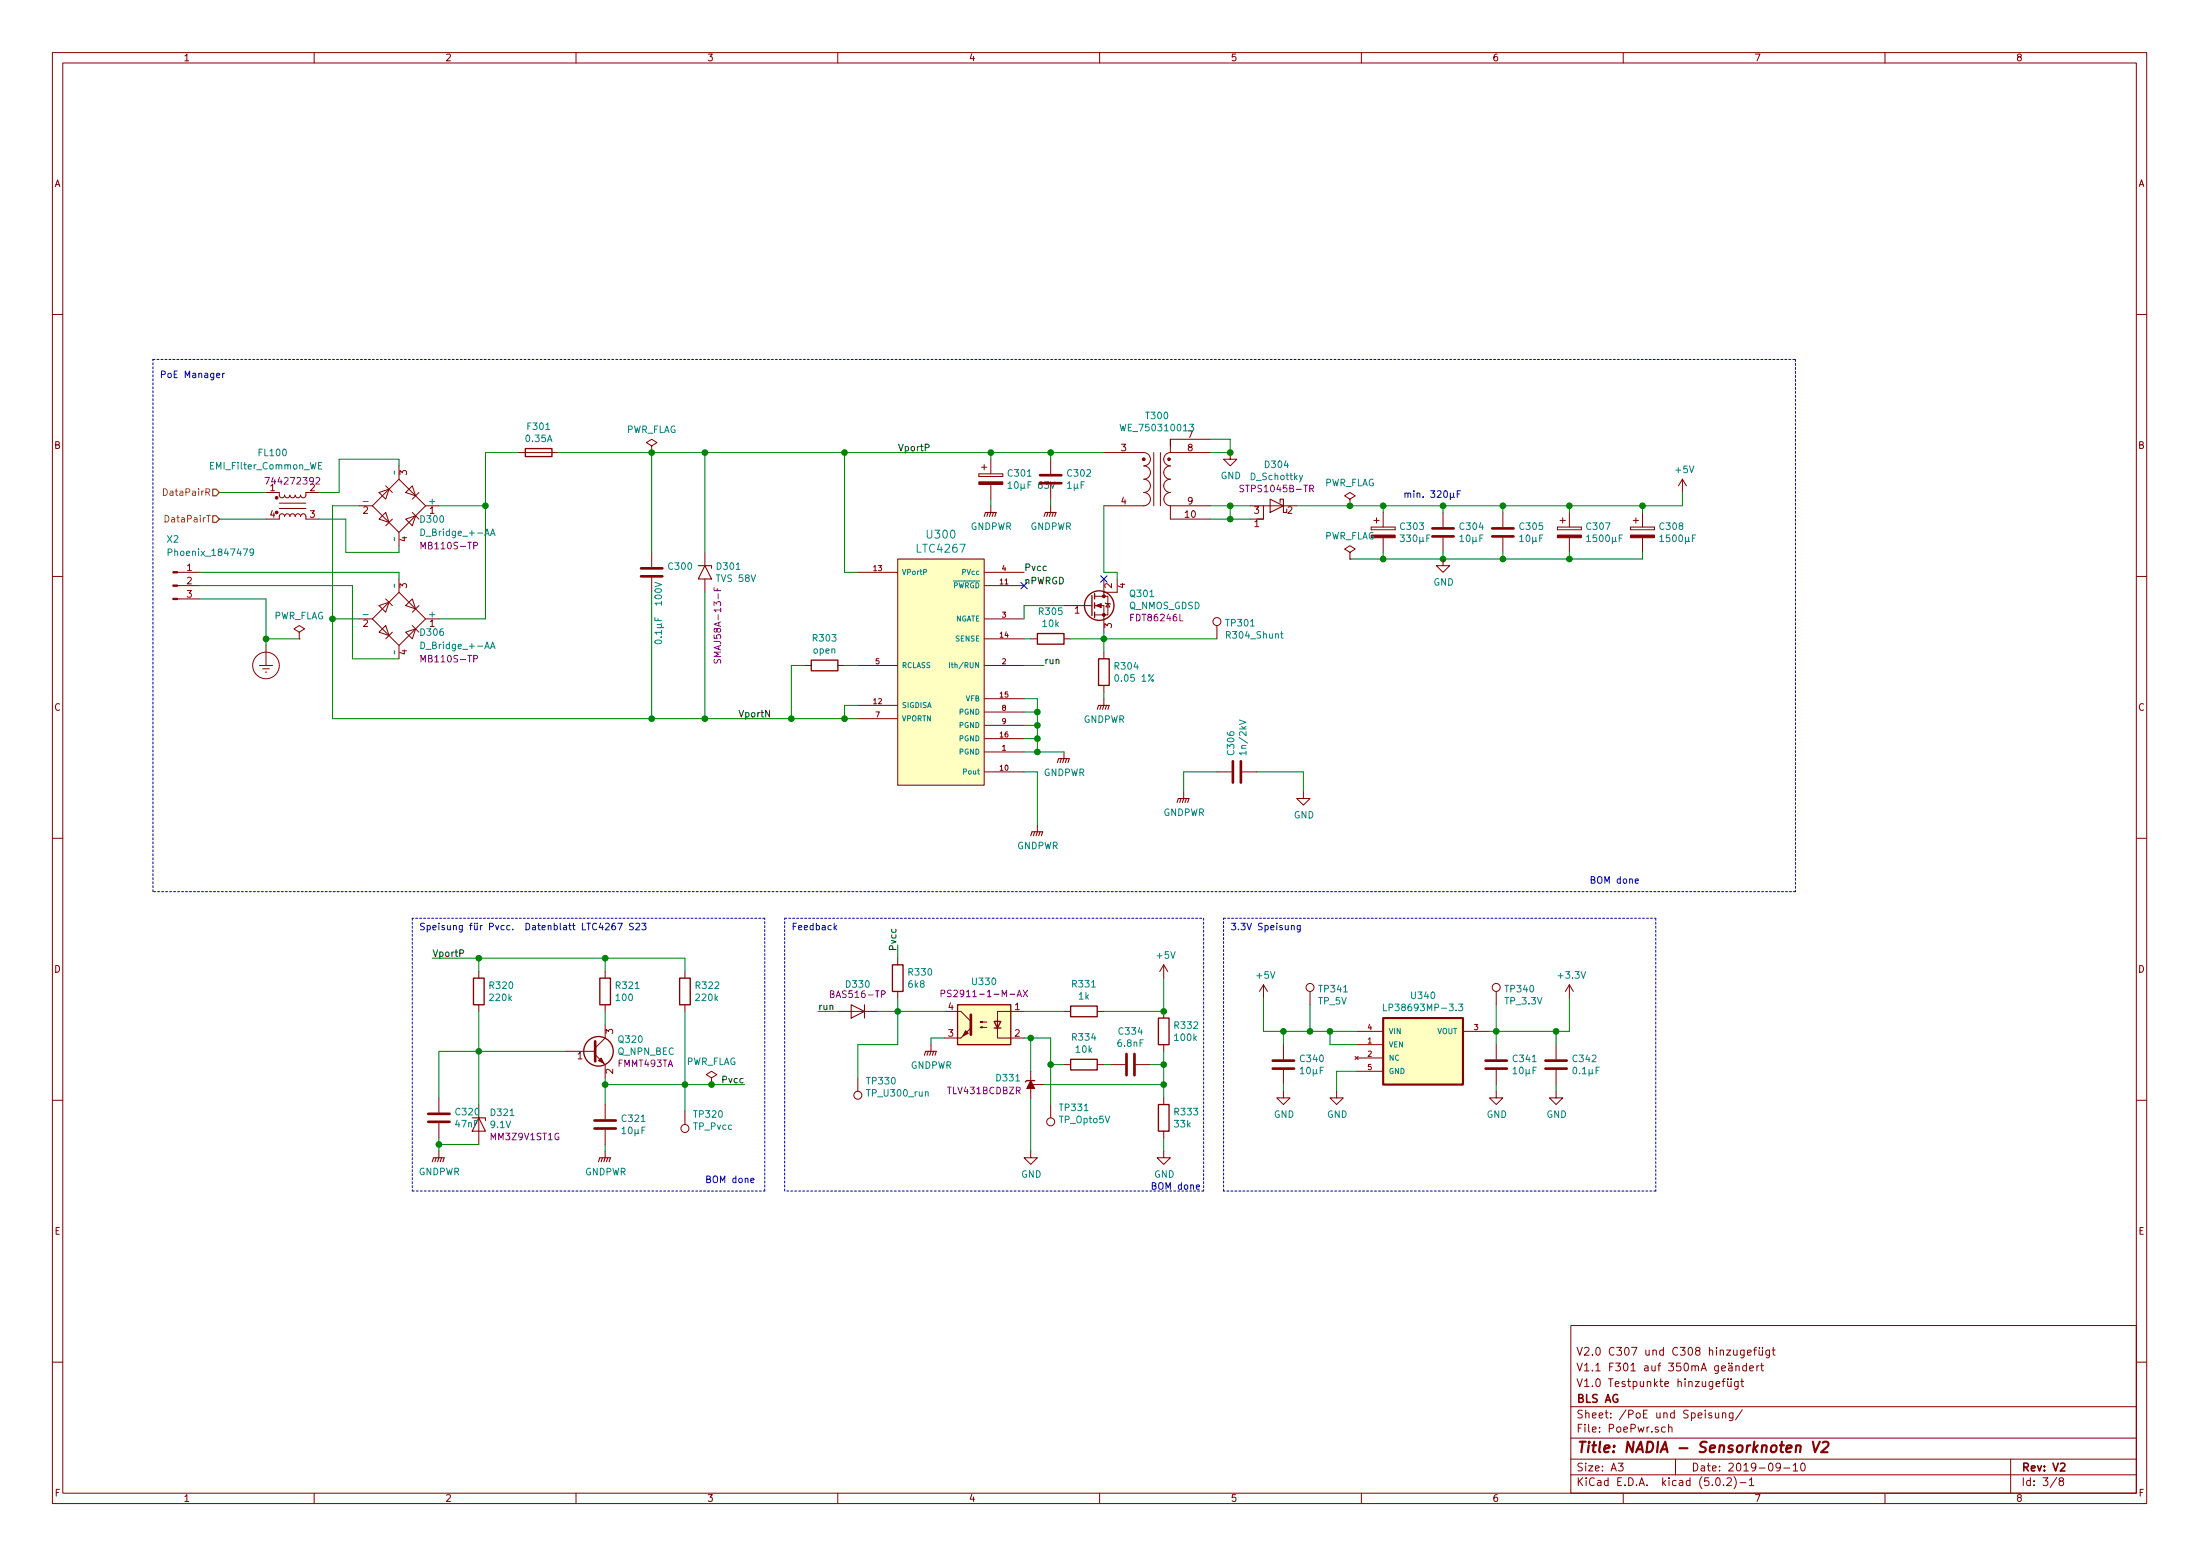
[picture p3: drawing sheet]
<svg xmlns="http://www.w3.org/2000/svg" width="420mm" height="297mm" viewBox="0 0 420 297" stroke-linecap="round" stroke-linejoin="round" font-family="sans-serif">
<g fill="none" stroke="#840000" stroke-width=".19">
<path d="M10 10h400v277h-400zM12 12h396v273.1h-396zM60 10v2M110 10v2M160 10v2M210 10v2M260 10v2M310 10v2M360 10v2M10 60h2M408 60h2M50.8 99.1h2.5l.1-.7 .3-.3 .5 .1 .2 .4 .1-.3 .3-.2 .4 .1 .2 .4 .1-.3 .3-.2 .4 .1 .2 .4 .1-.3 .3-.2 .4 .1 .2 .4 .2-.4 .4-.1 .4 .3v.7h2.6"/>
<path d="M50.8 94h2.5l.1 .7 .4 .3 .4-.1 .2-.4 .1 .3 .3 .2 .4-.1 .2-.4 .1 .3 .3 .2 .4-.1 .2-.4 .3 .5 .5-.1 .2-.4 .2 .4 .4 .1 .4-.3v-.7h2.6M53.3 96h5.1M53.3 97.1h5.1M68.6 96.6h2.5M72.4 94l1.9-.6-.6 1.9zM73.7 97.8l.6 1.9-1.9-.6zM73.7 92.7l1.2 1.3M74.9 99.1l-1.2 1.3M76.2 91.5l5.1 5.1-5.1 5-5.1-5zM76.2 88.9v2.6M77.5 94l1.2-1.3 .7 2zM77.5 99.1l1.9-.6-.7 1.9z"/>
<path d="M78.7 97.8l1.3 1.3M80 94l-1.3 1.3M81.3 96.6h2.5M99.1 86.4h7.6M124.5 85.1l1-.6-1-.6-1.1 .6 1.1 .6v1.3M124.5 86.4h.1M186.9 90.5v.5zM186.9 91h4.6zM186.9 90.5h4.6zM187.5 89.2h1M188 88.7v1M189.2 87.7v2.8"/>
<path d="M189.2 92.5v2.8M189.2 96.6v1.2M191.5 90.5v.5zM200.7 87.7v2.8M200.7 92.5v2.8M200.7 96.6v1.2M210.8 86.4h7.6a1.27 1.27 0 0 1 1.3 1.3 1.27 1.27 0 0 1-1.3 1.2 1.27 1.27 0 0 1 1.3 1.3 1.27 1.27 0 0 1-1.3 1.3 1.27 1.27 0 0 1 1.3 1.2 1.27 1.27 0 0 1-1.3 1.3 1.27 1.27 0 0 1 1.3 1.3 1.27 1.27 0 0 1-1.3 1.3h-7.6M220.3 86.4v10.2M221.6 86.4v10.2M223.5 86.4a1.27 1.27 0 0 0-1.3 1.3 1.27 1.27 0 0 0 1.3 1.2 1.27 1.27 0 0 0-1.3 1.3 1.27 1.27 0 0 0 1.3 1.3 1.27 1.27 0 0 0-1.3 1.2 1.27 1.27 0 0 0 1.3 1.3 1.27 1.27 0 0 0-1.2 1.3 1.27 1.27 0 0 0 1.2 1.3M223.5 85.1v-1.2v2.5M223.5 96.6h7.6"/>
<path d="M223.5 96.6v2.5h7.6M223.5 86.4h7.6M223.5 83.9h7.6M234.9 86.4v1.3h1.3l-1.3 1.2-1.2-1.2h1.2M238.8 96.6h2.5M238.8 99.1h2.5M247.6 96.6h-6.3v2.5h-1.3M257.8 95.3l1-.6-1-.7-1 .7 1 .6v1.3M257.8 96.6h.1M262.4 99.4h1M262.9 98.8v1.1M264.2 97.8v2.8"/>
<path d="M275.6 97.8v2.8M287 97.8v2.8M297.9 99.4h1.1M298.4 98.8v1.1M299.7 97.8v2.8M311.9 99.4h1M312.4 98.8v1.1M313.7 97.8v2.8M321.3 91.5l-.8 1.2M321.3 91.5v2.5M321.3 91.5l.8 1.2M10 110h2"/>
<path d="M33.9 111.8h4.2M33.9 109.3h4.2M33.9 114.3h4.2M68.6 118.1h2.5M71.1 118.1l5.1-5 5.1 5-5.1 5.1zM72.4 115.6l1.9-.6-.6 1.9zM73.7 114.3l1.2 1.3M76.2 101.6v2.6M76.2 110.5v2.6M77.5 115.6l1.2-1.3 .7 1.9zM78.7 119.4l1.3 1.3M80 115.6l-1.3 1.3"/>
<path d="M81.3 118.1h2.5M124.5 105.4v2.8M124.5 110.3v2.8M134.6 105.4v2.6M134.6 110.5v2.6M163.8 109.3h7.6M171.4 106.7h16.6v43.2h-16.6zM188 111.8h7.6M188 109.3h7.6M188 118.1h7.6M203.2 115.6h5.1M208.3 115.6h.2"/>
<path d="M209 115.6h1.8v5.1M209 113.8h1.8M210.8 113.8h.8v3.6h-2.6M210.8 110.5v3.3M211.1 115.1l1 .3M211.6 115.2l.4 .7h-.8zM213.4 110.5v2.6h-2.6M232.4 119.4v2.6M257.8 105.4l1-.6-1-.6-1 .6 1 .6v1.3M257.8 106.7h.1M261.9 100.6v.5zM261.9 101.1h4.5z"/>
<path d="M261.9 100.6h4.5zM264.2 102.7v2.7M266.4 100.6v.5zM275.6 106.7v1.3h1.3l-1.3 1.3-1.3-1.3h1.3M275.6 102.7v2.7M287 102.7v2.7M297.4 100.6v.5zM297.4 101.1h4.6zM297.4 100.6h4.6zM299.7 102.7v2.7M302 100.6v.5zM311.4 100.6v.5z"/>
<path d="M311.4 101.1h4.6zM311.4 100.6h4.6zM313.7 102.7v2.7M316 100.6v.5zM408 110h2M49.5 127h2.6M50.2 127.7h1.2M50.7 128.3h.2M50.8 123.2v3.8M57.1 120.7l1.1-.6-1.1-.7-1 .7 1 .6v1.3M57.1 122h.1M72.4 120.7l1.3-1.3 .6 1.9z"/>
<path d="M74.9 120.7l-1.2 1.3M76.2 123.2v2.6M77.5 120.7l1.9-.6-.7 1.9zM153.7 127h1.2M160 127h1.3M163.8 134.7h7.6M163.8 127h7.6M163.8 137.2h7.6M188 122h7.6M188 133.4h7.6M188 127h7.6M188 135.9h7.6"/>
<path d="M188 138.5h7.6M196.8 122h1.3M203.2 122h1.3M210.8 124.5v1.3M210.8 130.8v1.3M210.8 133.4v1.3M188 143.5h7.6M188 147.4h7.6M188 141h7.6M198.1 157.5v1.3M203.2 143.5v1.3M226.1 151.2v1.2"/>
<path d="M232.4 147.4h2.8M237.2 147.4h2.8M248.9 151.2v1.2h1.3l-1.3 1.3-1.3-1.3h1.3M10 160h2M408 160h2M91.4 185.5v1.2M91.4 191.8v1.3M115.6 185.5v1.2M115.6 191.8v1.3M115.6 195.6v2.6l-1.9 1.9M130.8 185.5v1.2M130.8 191.8v1.3"/>
<path d="M160 193.1h7.6M171.4 182.9v1.3M171.4 189.3v1.2M177.8 199.4v1.3M180.3 193.1h3.2l1.9 1.9M180.3 198.2h3.2M187.2 196.1l.4-.1v.3l-.4-.2h1.3M187.2 195.1l.4-.1v.2l-.4-.1h1.3M190.5 196.3v1.9h5.1M195.6 193.1h-5.1v3.8v-1.9M203.2 193.1h1.3M209.5 193.1h1.3"/>
<path d="M222.2 184.2v2.5M222.2 193.1v1.2M222.2 199.4v1.3M222.2 184.2l-.7 1.3M222.2 184.2l.8 1.3M241.3 188l-.8 1.3M241.3 188v2.5M241.3 188l.8 1.3M245.1 199.4v2.8M250.2 189.3v2.5M259.1 199.4h5.1M259.1 196.9h5.1"/>
<path d="M279.4 196.9h5.1M285.7 189.3v2.5M285.7 199.4v2.8M297.2 199.4v2.8M299.7 188l-.7 1.3M299.7 188v2.5M299.7 188l.8 1.3M10 210h2M83.8 209.6v2.8M83.8 214.4v2.8M83.8 219.7v1.3M91.4 210.9v7.6"/>
<path d="M107.9 200.7h5.8M113.7 201.3l1.9 1.9v2.6M115.6 210.9v2.8M115.6 215.7v2.8M115.6 219.7v1.3M130.8 212.1v2.6M135.9 205.8l1-.7-1-.6-1 .6 1 .7v1.2M135.9 207h.1M163.8 205.8v2.5M196.8 219.7v1.3h1.3l-1.3 1.3-1.2-1.3h1.2M196.8 204.5v5.1M196.8 207h2.6"/>
<path d="M200.7 210.9v2.5M203.2 203.2h1.3M209.5 203.2h1.3M212.1 203.2h2.8M216.9 203.2h2.8M222.2 219.7v1.3h1.3l-1.3 1.3-1.2-1.3h1.2M222.2 209.6v1.3M222.2 215.9v1.3M245.1 208.3v1.3h1.3l-1.3 1.3-1.3-1.3h1.3M245.1 204.3v2.7M255.3 208.3v1.3h1.2l-1.2 1.3-1.3-1.3h1.3M258.8 201.7l.6 .6"/>
<path d="M259.1 202h5.1M259.1 204.5h5.1M259.4 201.7l-.6 .6M285.7 208.3v1.3h1.3l-1.3 1.3-1.2-1.3h1.2M285.7 204.3v2.7M297.2 208.3v1.3h1.2l-1.2 1.3-1.3-1.3h1.3M297.2 204.3v2.7M408 210h2M300 253h108v32.1h-108zM333.1 257.7v1.2l-.3 .3-.3-.1M333.1 257.8l-.4-.1-.3 .3 .1 .6 .2 .1 .4-.1M333.7 258.2l.7-.1v-.3l-.4-.1-.3 .2 .1 .7h.6"/>
<path d="M334.9 257.7h.6M335.5 257.2l-.3 .1-.1 .1v1.3M335.9 257.7v.8a.39 .39 0 0 0 .7 .1M336 257.2v.2M336.6 257.2v.2M336.6 257.7v1M337.9 257.7v1.2l-.2 .3-.4-.1M337.9 257.8l-.4-.1-.3 .3 .1 .6 .2 .1 .4-.1M338.5 257.7h.5M338.7 257.2v1.3l.3 .2M10 260h2M300 278.5h108"/>
<path d="M300 274.5h108M300 268.5h108M309 279.3h1l-.5 .6 .4 .1v.7l-.2 .1-.7-.1M318 272.5l-.4-.1-.3 .3 .1 .6 .2 .1 .4-.1M318.7 272.5a.37 .37 0 0 1 .6 .1v.8M318.7 271.9v1.5M320 278.5v3M326.9 269.8a.37 .37 0 0 0-.6 .1l.1 .2 .5 .2v.1l-.2 .3-.4-.1M327.6 269.7l.1 .9 .3 .1 .2-.1M327.7 264.2l.7-.1v-.3l-.4-.1-.3 .2 .1 .7h.6M328.2 269.7v1M328.9 263.7h.6"/>
<path d="M329 269.8l.2-.1 .3 .1 .1 .9M329 269.7v1M329.5 263.2l-.3 .1-.1 .1v1.3M329.9 263.7v.8a.39 .39 0 0 0 .7 .1M330 263.2v.2M330.2 260.8h.5l.1 .9M330.6 263.2v.2M330.6 263.7v1M330.7 260.2v.2M330.8 261.1h-.5a.29 .29 0 0 0-.2 .3 .29 .29 0 0 0 .2 .3l.5-.1M331 269.7v1.2l-.3 .3-.4-.1M331 269.8l-.5-.1-.2 .3v.6l.2 .1 .5-.1"/>
<path d="M331.5 260.8l.2-.1 .4 .1 .1 .9M331.5 260.7v1M332 263.7v1.2l-.3 .3-.4-.1M332 263.8l-.5-.1-.3 .3 .1 .6 .2 .1 .5-.1M332.5 263.7h.5M332.7 263.2v1.3l.3 .2M332.7 269.1l-1.3 2M333.5 260.8l-.4-.1-.3 .3 .1 .6h.6M333.5 260.2v1.5M334.2 261.2l.7-.1-.1-.3-.4-.1-.2 .2v.7h.6M335.5 260.7v1M335.9 260.7l-.3 .1-.1 .2"/>
<path d="M336.2 260.7h.6M336.4 260.2v1.3l.4 .2M340 279.9l-.2 .3h-.5l-.1-.3 .1-.5 .5-.1 .2 .2a1.19 1.19 0 0 1-.2 1.2l-.5 .1M342.5 279.7l.4-.4v1.5M344.1 279.4l.1-.1a.8 .8 0 0 1 .6 .8 .8 .8 0 0 1-.6 .7 1 1 0 0 1-.1-1.4zM384 278.5v6.6M408 260h2M60 285.1v1.9M110 285.1v1.9M160 285.1v1.9M210 285.1v1.9M260 285.1v1.9"/>
<path d="M300 281.5h108M310 285.1v1.9M327.8 282.3l.2-.2a.86 .86 0 0 1 .2 1.5 .79 .79 0 0 1-.4-1.3zM329.2 283.5v.1M329.8 282.3l.6-.2 .2 .2 .1 .2-1 1.1h1M331.2 281.9a1.71 1.71 0 0 1 0 2.3M332.3 283h1.2M334.1 282.5l.4-.4v1.5M334.1 283.6h.8M340.7 280.2h1.1M342.5 280.8h.8M360 285.1v1.9"/>
<path d="M392.8 282l-1.3 2M393.5 282.7l-.3-.3 .3-.3h.3l.3 .3-.1 .2-.6 .2-.2 .2 .1 .5 .2 .1h.3l.3-.3v-.3l-.3-.3"/>
<circle cx="232.4" cy="118.7" r=".76"/>
<circle cx="50.8" cy="127" r="2.54"/>
<circle cx="250.2" cy="188.5" r=".76"/>
<circle cx="285.8" cy="188.5" r=".76"/>
<circle cx="130.8" cy="215.4" r=".76"/>
<circle cx="163.8" cy="209.1" r=".76"/>
<circle cx="200.7" cy="214.2" r=".76"/>
</g>
<path d="M393.5 279.5l.6-.2 .2 .2 .1 .2-1 1.1h1" fill="none" stroke="#840000" stroke-width=".3"/>
<path d="M264.2 194.3h15.2v12.7h-15.2zM343.1 276.1l.3-.2 .4 .1v1.2M346.2 275.2l.4 2 .9-2M348.1 275.4l.3-.2h.5l.2 .2 .1 .4-.1 .3-1.3 1.1h1.2" fill="none" stroke="#840000" stroke-width=".41"/>
<g fill="none" stroke="#008484" stroke-width=".19">
<path d="M60.8 88.9h.4M61.4 88.3h-.6v1.2h.6M75.3 89.9l.1 .6M192.5 92.3l.4-.3v1.2M192.5 93.2h.7M200.6 92l.4 1.2 .5-1.2M213.9 81l.3 1.3 .3-1 .2 1 .3-1.3M227.2 81h.8l-.5 .5 .4 .1 .1 .4-.3 .3-.5-.2M248.8 90.7l-.5 1.2-.1 .1M32.1 105.4h.6l.1-.2v-.3l-.7-.1v1.3M48.4 105.3l-.2 .3-.4-.1v-.6l.4-.1 .2 .2v.8l-.2 .2-.4 .1M75.3 102.6l.1 .6"/>
<path d="M75.3 111.5l.1 .6M80.4 101a.64 .64 0 0 1 .7 .6 .64 .64 0 0 1-.7 .6zM93.7 102.2l.4-1.2 .4 1.2M93.8 101.9h.6M125.1 111.2l1.2 .4-1.2 .4M75.3 124.2l.1 .6M80.4 122.6a.64 .64 0 0 1 .7 .6 .64 .64 0 0 1-.7 .6zM93.7 123.8l.4-1.2 .4 1.2M93.8 123.5h.6M125.2 122.3a.68 .68 0 0 1 1.1 .3 .72 .72 0 0 1-1.2-.1zM181.3 126.5v1M181.7 126.8h.3"/>
<path d="M236.7 137.5l1.3 .4-1.3 .4M244.6 121h.5M244.8 120.6v1.1l.3 .1M264.2 191.7v1.2h.6M278.6 191.7h.7l-.4 .5 .4 .1-.1 .6h-.4l-.2-.1"/>
</g>
<g fill="none" stroke="#840084" stroke-width=".19">
<path d="M50.6 91.1h.9l-.6 1.3M60.4 91.3l.4-.2 .3 .4-.8 .9h.8M237.5 92.7l-.5-.1-.1 .1-.1 .3 .1 .2 .5 .2 .1 .3-.2 .2-.5-.1M250.1 93.3l.7-.1v-.5l-.7-.1v1.3M250.4 93.3l.5 .6M80.4 104.8v-1.3l.4 .9 .4-.9v1.3M90.5 104.2l.6-.1 .1-.2-.1-.3-.6-.1v1.3M136.4 112.2v.6h1.2M137 112.3v.5M80.4 126.4v-1.3l.4 .9 .4-.9v1.3M90.5 125.8l.6-.1 .1-.2-.1-.3-.6-.1v1.3M136.4 125.9v.5l.1 .1 .2 .1 .2-.1 .2-.5 .3-.1 .2 .2v.5"/>
<path d="M168.3 189.8l.6-.1 .2-.1-.1-.3-.7-.2v1.3M179.7 189.7l.6-.1 .1-.5-.7-.1v1.3M181.7 189.1l-.5-.1-.2 .1 .1 .5 .5 .2 .1 .3-.3 .2-.5-.1M194.2 190.3l.5-1.3 .4 1.3M194.4 189.9h.6M195.4 189l.8 1.3M196.2 189l-.8 1.3"/>
</g>
<g fill="#840000" stroke="#840000" stroke-width=".19">
<path d="M33 114.2h.9v.3h-.9z"/>
<path d="M33 111.7h.9v.2h-.9z"/>
<path d="M33 109.1h.9v.3h-.9z"/>
<path d="M186.9 92h4.6v.5h-4.6z"/>
<path d="M209.3 115.6l1-.4v.8z"/>
<path d="M183.5 198.2l1.9-1.9z"/>
<path d="M184.4 196.8l.5 .5-1 .5z"/>
<path d="M261.9 102.1h4.5v.6h-4.5z"/>
<path d="M114.3 202.5l.5-.5 .5 1z"/>
<path d="M196.8 206.3l.8 1.5h-1.5z"/>
<path d="M297.4 102.1h4.6v.6h-4.6z"/>
<path d="M311.4 102.1h4.6v.6h-4.6z"/>
<circle cx="52.8" cy="95" r=".25"/>
<circle cx="218.2" cy="87.7" r=".08"/>
<circle cx="218.4" cy="87.7" r=".25"/>
<circle cx="223.3" cy="87.7" r=".25"/>
<circle cx="210.8" cy="117.4" r=".28"/>
<circle cx="210.8" cy="113.8" r=".28"/>
</g>
<g fill="none" stroke="#008400" stroke-width=".19">
<path d="M41.9 94h8.9M41.9 99.1h8.9M61 99.1h5v6.3h10.2v-1.2M68.6 96.6h-5.1v40.6h100.3M76.2 88.9v-1.2h-11.4v6.3h-3.8M83.8 96.6h8.9M99.1 86.4h-6.4v31.7h-8.9M106.7 86.4h104.1M124.5 86.4v19M134.6 86.4v19M161.3 86.4v22.9h2.5M189.2 86.4v1.3"/>
<path d="M189.2 95.3v1.3M200.7 86.4v1.3M200.7 95.3v1.3M210.8 96.6v12.7h2.6v1.2M231.1 99.1h7.7M231.1 96.6h7.7M231.1 83.9h3.8v2.5h-3.8M234.9 96.6v2.5M264.2 96.6v1.2M275.6 96.6v1.2M287 96.6v1.2M299.7 96.6v1.2"/>
<path d="M313.7 96.6v1.2M321.3 94v2.6h-73.7M38.1 109.3h38.1v1.2M38.1 114.3h12.7v8.9M38.1 111.8h29.2v14h8.9M63.5 118.1h5.1M124.5 113.1v24.1M134.6 113.1v24.1M203.2 115.6h-7.6v2.5M264.2 105.4v1.3M275.6 105.4v1.3M287 105.4v1.3"/>
<path d="M299.7 105.4v1.3M313.7 105.4v1.3h-55.9M50.8 122h6.3M153.7 127h-2.6v10.2M161.3 127h2.5M163.8 134.7h-2.5v2.5M195.6 127h3.8M195.6 133.4h2.5v10.1M195.6 135.9h2.5M195.6 138.5h2.5M195.6 122h1.2M204.5 122h27.9"/>
<path d="M210.8 120.7v3.8M210.8 132.1v1.3M195.6 143.5h7.6M195.6 141h2.5M195.6 147.4h2.5v10.1M232.4 147.4h-6.3v3.8M240 147.4h8.9v3.8M82.5 182.9h48.3v2.6M91.4 182.9v2.6M91.4 193.1v17.8M115.6 182.9v2.6M115.6 193.1v2.5"/>
<path d="M130.8 193.1v19M156.2 193.1h3.8M167.6 193.1h12.7M171.4 180.4v2.5M171.4 190.5v8.9h-7.6v6.4M180.3 198.2h-2.5v1.2M195.6 198.2h5.1v12.7M195.6 193.1h7.6M196.8 198.2v6.3M222.2 186.7v6.4h-11.4M241.3 190.5v6.4h17.8M245.1 196.9v2.5"/>
<path d="M250.2 191.8v5.1M254 196.9v2.5h5.1M285.7 191.8v7.6M297.2 196.9v2.5M299.7 190.5v6.4h-15.2M83.8 218.5h7.6M83.8 217.2v2.5M107.9 200.7h-24.1v8.9M115.6 207h26.6M115.6 205.8v5.1M115.6 218.5v1.2M196.8 209.6v10.1"/>
<path d="M199.4 207h22.8M200.7 203.2h2.5M210.8 203.2h1.3M219.7 203.2h2.5M222.2 200.7v8.9M222.2 217.2v2.5M245.1 207v1.3M259.1 204.5h-3.8v3.8M285.7 207v1.3M297.2 207v1.3"/>
</g>
<g fill="none" stroke="#840000" stroke-width=".2">
<path d="M188 98.6l.2-.8h2l-.2 .8M188.7 97.8l-.2 .8M189.2 97.8l-.2 .8M189.7 97.8l-.2 .8M199.4 98.6l.2-.8h2.1l-.3 .8M200.2 97.8l-.3 .8M200.7 97.8l-.3 .8M201.2 97.8l-.3 .8M242.6 95.3l2.5 1.3-2.5 1.2zM244.5 95.9v-.6h.6v2.5h.6v-.6M133.3 108h2.6v.5M134.6 108l1.3 2.5h-2.6z"/>
<path d="M209.5 135.4l.3-.7h2l-.2 .7M210.3 134.7l-.2 .7M210.8 134.7l-.2 .7M211.3 134.7l-.2 .7M196.8 159.5l.3-.7h2l-.2 .7M197.6 158.8l-.2 .7M198.1 158.8l-.2 .7M198.6 158.8l-.2 .7M201.9 145.6l.3-.8h2l-.2 .8M202.7 144.8l-.3 .8M203.2 144.8l-.3 .8M203.7 144.8l-.2 .8"/>
<path d="M224.8 153.2l.2-.8h2.1l-.3 .8M225.6 152.4l-.3 .8M226.1 152.4l-.3 .8M226.6 152.4l-.3 .8M162.6 191.8l2.5 1.3-2.5 1.2zM165.1 191.8v2.5M90.2 213.4h2.5v.5M91.4 213.4l1.3 2.5h-2.5zM176.5 201.5l.3-.8h2l-.2 .8M177.3 200.7l-.3 .8M177.8 200.7l-.3 .8M178.3 200.7l-.2 .8"/>
<path d="M82.5 221.8l.3-.8h2l-.2 .8M83.3 221l-.2 .8M83.8 221l-.2 .8M84.3 221l-.2 .8M114.3 221.8l.3-.8h2l-.3 .8M115.1 221l-.3 .8M115.6 221l-.3 .8M116.1 221l-.3 .8"/>
</g>
<g fill="none" stroke="#840000" stroke-width=".51">
<path d="M198.6 92.2h4.1M198.6 90.7h4.1M122.4 110h4.1M122.4 108.5h4.1M273.6 102.4h4M273.6 100.9h4M285 102.4h4.1M285 100.9h4.1M235.5 145.3v4.1M237 145.3v4.1M113.7 198.8v3.8M185.4 193.7v3.8"/>
<path d="M81.8 214.2h4.1M81.8 212.6h4.1M113.5 215.4h4.1M113.5 213.9h4.1M215.1 201.2v4.1M216.7 201.2v4.1M243.1 204h4M243.1 202.5h4M283.7 204h4.1M283.7 202.5h4.1M295.1 204h4.1M295.1 202.5h4.1"/>
</g>
<g fill="#ffffc2" stroke="#ffffc2" stroke-width=".19">
<path d="M171.4 106.7h16.6v43.2h-16.6z"/>
<path d="M182.9 191.8h10.1v7.6h-10.1z"/>
<path d="M264.2 194.3h15.2v12.7h-15.2z"/>
</g>
<g fill="none" stroke="#840000" stroke-width=".25">
<path d="M100.3 85.6h5.1v1.6h-5.1zM208.5 113.7v3.8M209 113.3v1M209 115.1v1M209 116.9v1M154.9 126h5.1v2.1h-5.1zM198.1 120.9h5.1v2.1h-5.1zM209.8 125.8h2v5h-2zM90.4 186.7h2.1v5.1h-2.1zM114.6 186.7h2v5.1h-2zM129.8 186.7h2v5.1h-2zM170.4 184.2h2.1v5.1h-2.1z"/>
<path d="M182.9 191.8h10.1v7.6h-10.1zM189.9 195h1.2l-.6 1.3zM189.9 196.3h1.2M204.5 192.1h5v2h-5zM221.2 194.3h2.1v5.1h-2.1zM197.6 206.3h-1.5l-.3 .2M204.5 202.2h5v2.1h-5zM221.2 210.9h2.1v5h-2.1z"/>
<circle cx="209.9" cy="115.6" r="2.82"/>
<circle cx="114.3" cy="200.7" r="2.82"/>
</g>
<g fill="#008400" stroke="#008400" stroke-width=".25">
<circle cx="151.1" cy="137.2" r=".51"/>
<circle cx="161.3" cy="86.4" r=".51"/>
<circle cx="189.2" cy="86.4" r=".51"/>
<circle cx="210.8" cy="122" r=".51"/>
<circle cx="198.1" cy="141" r=".51"/>
<circle cx="198.1" cy="138.5" r=".51"/>
<circle cx="198.1" cy="135.9" r=".51"/>
<circle cx="264.2" cy="96.6" r=".51"/>
<circle cx="275.6" cy="96.6" r=".51"/>
<circle cx="275.6" cy="106.7" r=".51"/>
<circle cx="235" cy="86.4" r=".51"/>
<circle cx="235" cy="96.6" r=".51"/>
<circle cx="287" cy="96.6" r=".51"/>
<circle cx="222.3" cy="193.1" r=".51"/>
<circle cx="222.3" cy="207" r=".51"/>
<circle cx="222.3" cy="203.2" r=".51"/>
<circle cx="196.9" cy="198.2" r=".51"/>
<circle cx="171.5" cy="193.1" r=".51"/>
<circle cx="115.6" cy="182.9" r=".51"/>
<circle cx="91.4" cy="182.9" r=".51"/>
<circle cx="91.4" cy="200.7" r=".51"/>
<circle cx="130.8" cy="207" r=".51"/>
<circle cx="115.6" cy="207" r=".51"/>
<circle cx="83.8" cy="218.5" r=".51"/>
<circle cx="200.7" cy="86.4" r=".51"/>
<circle cx="198.1" cy="143.5" r=".51"/>
<circle cx="135.9" cy="207" r=".51"/>
<circle cx="50.8" cy="122" r=".51"/>
<circle cx="254" cy="196.9" r=".51"/>
<circle cx="245.1" cy="196.9" r=".51"/>
<circle cx="285.7" cy="196.9" r=".51"/>
<circle cx="297.2" cy="196.9" r=".51"/>
<circle cx="257.8" cy="96.6" r=".51"/>
<circle cx="264.2" cy="106.7" r=".51"/>
<circle cx="235" cy="99.1" r=".51"/>
<circle cx="63.5" cy="118.1" r=".51"/>
<circle cx="92.7" cy="96.6" r=".51"/>
<circle cx="161.3" cy="137.2" r=".51"/>
<circle cx="124.5" cy="137.2" r=".51"/>
<circle cx="134.6" cy="86.4" r=".51"/>
<circle cx="134.6" cy="137.2" r=".51"/>
<circle cx="124.5" cy="86.4" r=".51"/>
<circle cx="200.7" cy="203.2" r=".51"/>
<circle cx="250.2" cy="196.9" r=".51"/>
<circle cx="299.7" cy="96.6" r=".51"/>
<circle cx="313.7" cy="96.6" r=".51"/>
<circle cx="287" cy="106.7" r=".51"/>
<circle cx="299.7" cy="106.7" r=".51"/>
</g>
<g fill="none" stroke="#0000c2" stroke-width=".19">
<path d="M41.4 71.7l.6-.1-.1-.3h-.3l-.2 .1v.6h.5M42.5 71.3v.8M42.9 71.3l-.4 .2M277.6 94.8l.2 .2M277.6 94.1l-.1 .8-.3 .1-.2-.2M278.3 94.3h.4M278.9 93.7h-.6v1.3M115.6 176.4l.5-.2 .3 .4-.8 .9h.8M117.4 176.2l-.4 .2-.2 .4 .2 .7h.4l.2-.2-.2-.5-.3-.1-.3 .3M118 176.2h.8l-.5 1.3M121 176.3l-.5-.1-.3 .3 .1 .3 .6 .2v.4l-.2 .1h-.5M121.4 176.4l.5-.2 .3 .4-.8 .9h.8"/>
<path d="M122.6 176.2h.8l-.4 .5 .3 .1v.7h-.5l-.2-.1M159.4 177l.4 .5M159.8 176.7l-.5 .5M246.6 176.8l.2-.1h.3l.1 .8M248.3 176.7v1.1l-.2 .1h-.3M248.3 176.7h-.3l-.3 .2 .1 .6h.5M312.3 168.2l.6-.1v-.3h-.4l-.2 .2 .1 .6h.5M143.4 225.3l.6-.1-.1-.2-.3-.1-.2 .2 .1 .6h.4M228.5 226.6l.6-.1-.1-.3h-.3l-.2 .2v.6h.5"/>
</g>
<path d="M176.7 85.5l.6-.1 .1-.2v-.3l-.7-.1v1.3M147 135.6v1.3l-.8-1.3v1.3M87.8 182l.6-.1 .1-.2v-.3l-.7-.1v1.3" fill="none" stroke="#000" stroke-width=".19"/>
<g fill="none" stroke="#0000c2" stroke-width=".19" stroke-dasharray=".4 .4">
<path d="M29.2 68.6h313.7M342.9 68.6v101.6M29.2 170.2v-101.6M78.7 175.3v52.1M146 175.3h-67.3M149.9 175.3h80M229.9 175.3v52.1M233.7 175.3h82.5M316.2 175.3v52.1M342.9 170.2h-313.7M78.7 227.4h67.3M146 227.4v-52.1"/>
<path d="M149.9 227.4v-52.1M229.9 227.4h-80M233.7 227.4v-52.1M316.2 227.4h-82.5"/>
</g>
<path d="M31.2 93.3a.64 .64 0 0 1 .8 .6 .64 .64 0 0 1-.8 .7zM31.5 98.4a.64 .64 0 0 1 .8 .6 .64 .64 0 0 1-.8 .7z" fill="none" stroke="#848400" stroke-width=".19"/>
<path d="M40.6 93.4h.7l.6 .6-.6 .7h-.7zM40.6 98.5h.7l.6 .6-.6 .6h-.7z" fill="none" stroke="#848400" stroke-width=".25"/>
<path d="M195 111.2l1.2 1.2M196.2 111.2l-1.2 1.2M210.2 109.9l1.2 1.2M211.4 109.9l-1.2 1.2" fill="none" stroke="#000084" stroke-width=".19"/>
<text font-size="2.8" fill="#840000" x="301" y="277.3">Title: NADIA - Sensorknoten V2</text>
<g font-size="2.1" fill="#008484">
<text x="175.3" y="105.5">LTC4267</text>
<text x="177.2" y="102.8">U300</text>
</g>
<g font-size="2.1" fill="#840000">
<text x="301" y="261.8">V1.1 F301 auf 350mA geändert</text>
<text x="301" y="258.8">V2.0 C307 und C308 hinzugefügt</text>
<text x="301" y="267.8">BLS AG</text>
<text x="301" y="264.8">V1.0 Testpunkte hinzugefügt</text>
<text x="301" y="273.5">File: PoePwr.sch</text>
<text x="301" y="270.8">Sheet: /PoE und Speisung/</text>
<text x="301" y="280.9">Size: A3</text>
<text x="323" y="280.9">Date: 2019-09-10</text>
<text x="386" y="280.9">Rev: V2</text>
<text x="301" y="283.7">KiCad E.D.A. kicad (5.0.2)-1</text>
<text x="386" y="283.7">Id: 3/8</text>
</g>
<g font-size="1.8" fill="#840000">
<text x="35" y="11.7">1</text>
<text x="85" y="11.7">2</text>
<text x="135" y="11.7">3</text>
<text x="185" y="11.7">4</text>
<text x="235" y="11.7">5</text>
<text x="285" y="11.7">6</text>
<text x="335" y="11.7">7</text>
<text x="385" y="11.7">8</text>
<text x="10.4" y="35.7">A</text>
<text x="408.4" y="35.7">A</text>
<text x="226.8" y="83.6">7</text>
<text x="10.4" y="85.7">B</text>
<text x="214.1" y="86.1">3</text>
<text x="226.8" y="86.1">8</text>
<text x="408.4" y="85.7">B</text>
<text x="51.6" y="93.8">1</text>
<text x="59.2" y="93.8">2</text>
<text x="77.7" y="90.7" transform="rotate(-90 77.7 90.7)">3</text>
<text x="51.6" y="98.8">4</text>
<text x="59.2" y="98.8">3</text>
<text x="69.4" y="98.1">2</text>
<text x="82.1" y="98.1">1</text>
<text x="214.1" y="96.3">4</text>
<text x="226.4" y="98.8">10</text>
<text x="226.8" y="96.3">9</text>
<text x="239.5" y="100.6">1</text>
<text x="239.5" y="98.1">3</text>
<text x="245.9" y="98.1">2</text>
<text x="77.7" y="103.4" transform="rotate(-90 77.7 103.4)">4</text>
<text x="35.7" y="109">1</text>
<text x="35.7" y="111.5">2</text>
<text x="77.7" y="112.3" transform="rotate(-90 77.7 112.3)">3</text>
<text x="212.3" y="112.3" transform="rotate(-90 212.3 112.3)">2</text>
<text x="214.9" y="112.3" transform="rotate(-90 214.9 112.3)">4</text>
<text x="35.7" y="114.1">3</text>
<text x="69.4" y="119.7">2</text>
<text x="82.1" y="119.7">1</text>
<text x="205.3" y="117.1">1</text>
<text x="212.3" y="119.9" transform="rotate(-90 212.3 119.9)">3</text>
<text x="77.7" y="125" transform="rotate(-90 77.7 125)">4</text>
<text x="10.4" y="135.7">C</text>
<text x="408.4" y="135.7">C</text>
<text x="10.4" y="185.7">D</text>
<text x="408.4" y="185.7">D</text>
<text x="117.1" y="197.4" transform="rotate(-90 117.1 197.4)">3</text>
<text x="181.1" y="197.9">3</text>
<text x="181.1" y="192.8">4</text>
<text x="193.8" y="192.8">1</text>
<text x="193.8" y="197.9">2</text>
<text x="110.3" y="202.2">1</text>
<text x="117.1" y="205" transform="rotate(-90 117.1 205)">2</text>
<text x="10.4" y="235.7">E</text>
<text x="408.4" y="235.7">E</text>
<text x="10.5" y="285.7">F</text>
<text x="35" y="286.7">1</text>
<text x="85" y="286.7">2</text>
<text x="135" y="286.7">3</text>
<text x="185" y="286.7">4</text>
<text x="235" y="286.7">5</text>
<text x="285" y="286.7">6</text>
<text x="335" y="286.7">7</text>
<text x="385" y="286.7">8</text>
<text x="408.5" y="285.7">F</text>
</g>
<g font-size="1.8" fill="#0000c2">
<text x="30.5" y="72.2">PoE Manager</text>
<text x="268" y="95">min. 320µF</text>
<text x="303.5" y="168.7">BOM done</text>
<text x="80" y="177.6">Speisung für Pvcc. Datenblatt LTC4267 S23</text>
<text x="151.1" y="177.6">Feedback</text>
<text x="234.9" y="177.6">3.3V Speisung</text>
<text x="134.6" y="225.8">BOM done</text>
<text x="219.7" y="227.1">BOM done</text>
</g>
<g font-size="1.8" fill="#008484">
<text x="100.9" y="82.1">F301</text>
<text x="119.5" y="82.7">PWR_FLAG</text>
<text x="214.7" y="82.3">WE_750310013</text>
<text x="219" y="80">T300</text>
<text x="40.3" y="89.6">EMI_Filter_Common_WE</text>
<text x="49.5" y="87.1">FL100</text>
<text x="100.5" y="84.4">0.35A</text>
<text x="241.7" y="89.3">D304</text>
<text x="192.6" y="91">C301</text>
<text x="193.1" y="93.3">10µF 63V</text>
<text x="203.9" y="93.3">1µF</text>
<text x="204" y="91">C302</text>
<text x="233.1" y="91.5">GND</text>
<text x="239" y="91.7">D_Schottky</text>
<text x="252.9" y="92.8">PWR_FLAG</text>
<text x="320.1" y="90.3">+5V</text>
<text x="69.6" y="96.3">-</text>
<text x="80.4" y="99.8">D300</text>
<text x="82" y="96.3">+</text>
<text x="185.3" y="101.2">GNDPWR</text>
<text x="196.7" y="101.2">GNDPWR</text>
<text x="267.6" y="101.2">C303</text>
<text x="278.9" y="101.2">C304</text>
<text x="290.3" y="101.2">C305</text>
<text x="303.1" y="101.2">C307</text>
<text x="317.1" y="101.2">C308</text>
<text x="32" y="103.6">X2</text>
<text x="32.9" y="106.1">Phoenix_1847479</text>
<text x="80.9" y="102.3">D_Bridge_+-AA</text>
<text x="252.9" y="103">PWR_FLAG</text>
<text x="267.7" y="103.5">330µF</text>
<text x="278.9" y="103.5">10µF</text>
<text x="290.4" y="103.5">10µF</text>
<text x="303.4" y="103.5">1500µF</text>
<text x="317.3" y="103.5">1500µF</text>
<text x="127.8" y="108.8">C300</text>
<text x="137" y="108.8">D301</text>
<text x="137" y="111.1">TVS 58V</text>
<text x="216" y="114">Q301</text>
<text x="273.8" y="111.8">GND</text>
<text x="52.2" y="118.2">PWR_FLAG</text>
<text x="69.6" y="117.9">-</text>
<text x="82" y="117.9">+</text>
<text x="198.6" y="117.4">R305</text>
<text x="199.2" y="119.7">10k</text>
<text x="215.6" y="116.3">Q_NMOS_GDSD</text>
<text x="234.3" y="119.6">TP301</text>
<text x="80.4" y="121.4">D306</text>
<text x="80.9" y="123.9">D_Bridge_+-AA</text>
<text x="126.4" y="122" transform="rotate(-90 126.4 122)">0.1µF 100V</text>
<text x="155.4" y="122.5">R303</text>
<text x="155.4" y="124.8">open</text>
<text x="234.5" y="121.9">R304_Shunt</text>
<text x="213" y="127.8">R304</text>
<text x="213.4" y="130.1">0.05 1%</text>
<text x="206.9" y="138">GNDPWR</text>
<text x="238" y="143.7" transform="rotate(-90 238 143.7)">1n/2kV</text>
<text x="199.3" y="148.1">GNDPWR</text>
<text x="235.7" y="144" transform="rotate(-90 235.7 144)">C306</text>
<text x="222.1" y="155.8">GNDPWR</text>
<text x="247.1" y="156.2">GND</text>
<text x="194.2" y="162.1">GNDPWR</text>
<text x="221" y="183">+5V</text>
<text x="93.6" y="188.8">R320</text>
<text x="93.6" y="191.1">220k</text>
<text x="117.8" y="188.8">R321</text>
<text x="117.8" y="191.1">100</text>
<text x="133" y="188.8">R322</text>
<text x="133" y="191.1">220k</text>
<text x="161.7" y="188.6">D330</text>
<text x="173.6" y="188.6">6k8</text>
<text x="173.6" y="186.2">R330</text>
<text x="185.8" y="188">U330</text>
<text x="204.9" y="188.5">R331</text>
<text x="206" y="190.8">1k</text>
<text x="240.1" y="186.8">+5V</text>
<text x="251.8" y="191.8">TP_5V</text>
<text x="252.1" y="189.4">TP341</text>
<text x="269.7" y="190.7">U340</text>
<text x="287.5" y="191.8">TP_3.3V</text>
<text x="287.6" y="189.4">TP340</text>
<text x="297.8" y="186.8">+3.3V</text>
<text x="213.8" y="197.5">C334</text>
<text x="224.4" y="196.4">R332</text>
<text x="265.4" y="193">LP38693MP-3.3</text>
<text x="118" y="201.4">Q_NPN_BEC</text>
<text x="118.3" y="199.1">Q320</text>
<text x="130.9" y="203.3">PWR_FLAG</text>
<text x="204.9" y="198.7">R334</text>
<text x="205.5" y="201">10k</text>
<text x="213.6" y="199.8">6.8nF</text>
<text x="224.5" y="198.7">100k</text>
<text x="248.4" y="202.8">C340</text>
<text x="289.1" y="202.8">C341</text>
<text x="300.5" y="202.8">C342</text>
<text x="165.7" y="207">TP330</text>
<text x="165.8" y="209.3">TP_U300_run</text>
<text x="173.9" y="204">GNDPWR</text>
<text x="190.4" y="206.4">D331</text>
<text x="248.5" y="205.1">10µF</text>
<text x="289.1" y="205.1">10µF</text>
<text x="300.6" y="205.1">0.1µF</text>
<text x="87.1" y="215.2">47nF</text>
<text x="87.1" y="212.9">C320</text>
<text x="93.8" y="215.4">9.1V</text>
<text x="93.9" y="213">D321</text>
<text x="118.9" y="214.2">C321</text>
<text x="132.5" y="215.7">TP_Pvcc</text>
<text x="132.7" y="213.4">TP320</text>
<text x="202.4" y="214.4">TP_Opto5V</text>
<text x="202.5" y="212.1">TP331</text>
<text x="224.4" y="215.2">33k</text>
<text x="224.4" y="212.9">R333</text>
<text x="243.3" y="213.4">GND</text>
<text x="253.4" y="213.4">GND</text>
<text x="283.9" y="213.4">GND</text>
<text x="295.4" y="213.4">GND</text>
<text x="118.9" y="216.5">10µF</text>
<text x="79.9" y="224.3">GNDPWR</text>
<text x="111.7" y="224.4">GNDPWR</text>
<text x="195" y="224.8">GND</text>
<text x="220.4" y="224.8">GND</text>
</g>
<g font-size="1.8">
<text x="171.4" y="86.1">VportP</text>
<text x="195.6" y="109">Pvcc</text>
<text x="195.6" y="111.5">nPWRGD</text>
<text x="199.4" y="126.8">run</text>
<text x="141" y="136.9">VportN</text>
<text x="82.5" y="182.7">VportP</text>
<text x="171.2" y="181.6" transform="rotate(-90 171.2 181.6)">Pvcc</text>
<text x="156.2" y="192.8">run</text>
<text x="138.1" y="206.8">Pvcc</text>
</g>
<g font-size="1.8" fill="#848400">
<text x="31.9" y="94.7">DataPairR</text>
<text x="32.1" y="99.7">DataPairT</text>
</g>
<g font-size="1.8" fill="#840084">
<text x="51.5" y="92.5">744272392</text>
<text x="237.5" y="94">STPS1045B-TR</text>
<text x="80.9" y="104.9">MB110S-TP</text>
<text x="216.1" y="118.6">FDT86246L</text>
<text x="137.7" y="125.6" transform="rotate(-90 137.7 125.6)">SMAJ58A-13-F</text>
<text x="80.9" y="126.5">MB110S-TP</text>
<text x="159.1" y="190.5">BAS516-TP</text>
<text x="181.5" y="190.4">PS2911-1-M-AX</text>
<text x="118.1" y="203.7">FMMT493TA</text>
<text x="181.1" y="208.9">TLV431BCDBZR</text>
<text x="93.9" y="217.7">MM3Z9V1ST1G</text>
</g>
<g font-size="1.4" fill="#840000">
<text x="166.9" y="109">13</text>
<text x="191" y="111.5">11</text>
<text x="191.4" y="109">4</text>
<text x="191.4" y="117.9">3</text>
<text x="191" y="121.7">14</text>
<text x="167.2" y="126.8">5</text>
<text x="191.4" y="126.8">2</text>
<text x="166.9" y="134.4">12</text>
<text x="167.2" y="136.9">7</text>
<text x="191" y="133.1">15</text>
<text x="191.4" y="135.7">8</text>
<text x="191" y="140.8">16</text>
<text x="191.4" y="143.3">1</text>
<text x="191.4" y="138.2">9</text>
<text x="191" y="147.1">10</text>
<text x="261.2" y="196.6">4</text>
<text x="281.6" y="196.6">3</text>
<text x="261.2" y="199.2">1</text>
<text x="261.2" y="201.7">2</text>
<text x="261.2" y="204.3">5</text>
</g>
<g font-size="1.4" fill="#008484">
<text x="172.2" y="109.7">VPortP</text>
<text x="181.9" y="112.3">PWRGD</text>
<text x="183.8" y="109.7">PVcc</text>
<text x="182.4" y="118.6">NGATE</text>
<text x="182.5" y="122.4">SENSE</text>
<text x="172.2" y="127.5">RCLASS</text>
<text x="182.2" y="127.5">Ith/RUN</text>
<text x="172.2" y="135.1">SIGDISA</text>
<text x="172.2" y="137.7">VPORTN</text>
<text x="183.2" y="136.4">PGND</text>
<text x="184.5" y="133.9">VFB</text>
<text x="183.2" y="141.5">PGND</text>
<text x="183.2" y="138.9">PGND</text>
<text x="183.2" y="144">PGND</text>
<text x="184.1" y="147.8">Pout</text>
<text x="265.2" y="197.4">VIN</text>
<text x="274.4" y="197.4">VOUT</text>
<text x="265.2" y="199.9">VEN</text>
<text x="265.2" y="202.5">NC</text>
<text x="265.2" y="205">GND</text>
</g>
</svg>
